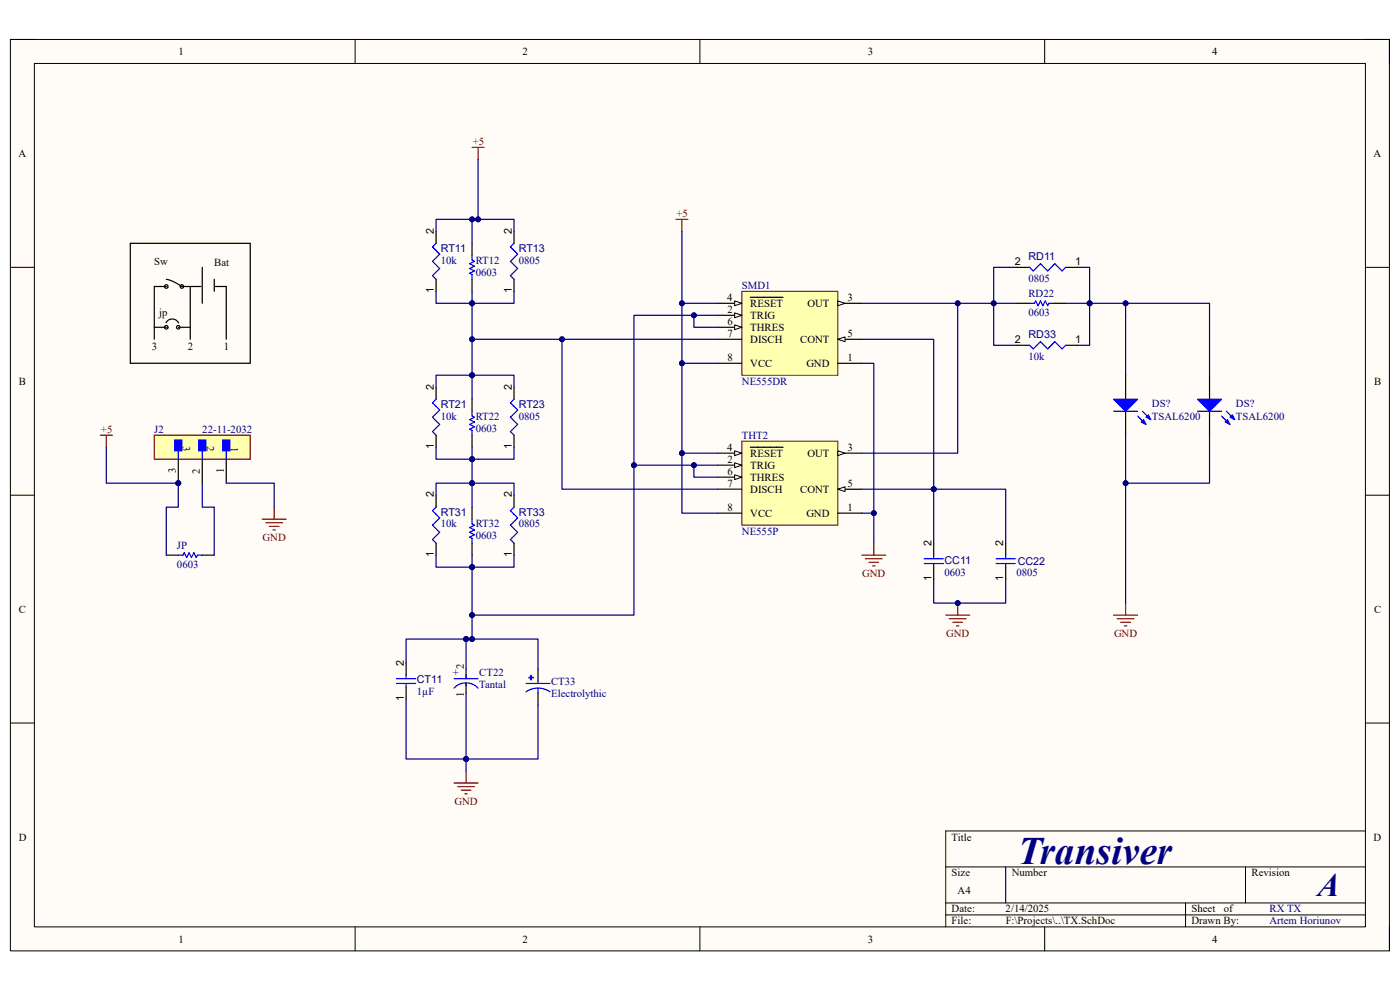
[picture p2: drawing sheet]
<svg xmlns="http://www.w3.org/2000/svg" width="297mm" height="210mm" viewBox="0 0 297 210" stroke-linecap="round" stroke-linejoin="round" font-family="sans-serif">
<path d="M2.2 8.4h292.6v193.3h-292.6z" fill-rule="evenodd" fill="#fffcf8"/>
<path d="M2.2 8.4h292.6v193.3h-292.6z" fill="none" stroke="#000" stroke-width=".21"/>
<path d="M7.3 13.5h282.4v183.1h-282.4z" fill-rule="evenodd" fill="#fffcf8"/>
<g fill="none" stroke="#000" stroke-width=".21">
<path d="M2.2 8.4h5.1M7.3 13.5h282.4v183.1h-282.4zM75.3 8.4v5.1M148.5 8.4v5.1M221.6 8.4v5.1M289.7 8.4h5.1v5.1M2.2 56.7h5.1M289.7 56.7h5.1M2.2 105h5.1M289.7 105.1h5.1M2.2 153.4h5.1M289.7 153.4h5.1"/>
<path d="M289.7 176.3h-89.1v20.3M75.3 196.6v5.1M148.5 196.6v5.1M200.6 183.9h89.1M200.6 191.5h89.1M200.6 194.1h89.1M213.4 183.9v7.6M221.6 196.6v5.1M251.5 191.5v5.1M264.2 183.9v7.6M294.8 196.6v5.1"/>
</g>
<path d="M157.4 61.8h20.3v17.8h-20.3z" fill-rule="evenodd" fill="#ffffb0"/>
<path d="M157.4 61.8h20.3v17.8h-20.3z" fill="none" stroke="#800000" stroke-width=".21"/>
<path d="M152.3 66.9h5.1M177.7 77.1h5.1" fill="none" stroke="#000" stroke-width=".25"/>
<path d="M155.9 66.4l1.5 .5-1.5 .5z" fill="#f8fcff"/>
<path d="M155.9 66.4l1.5 .5-1.5 .5z" fill="none" stroke="#000" stroke-width=".21"/>
<path d="M177.7 64.3h5.1" fill="none" stroke="#000" stroke-width=".25"/>
<path d="M177.7 63.8l1.6 .5-1.6 .6z" fill="#f8fcff"/>
<path d="M177.7 63.8l1.6 .5-1.6 .6z" fill="none" stroke="#000" stroke-width=".21"/>
<path d="M152.3 64.3h5.1" fill="none" stroke="#000" stroke-width=".25"/>
<path d="M155.9 63.8l1.5 .5-1.5 .5z" fill="#f8fcff"/>
<path d="M155.9 63.8l1.5 .5-1.5 .5z" fill="none" stroke="#000" stroke-width=".21"/>
<path d="M159.2 63.1h6.9M177.7 72h5.1" fill="none" stroke="#000" stroke-width=".25"/>
<path d="M177.7 72l1.6-.5v1z" fill="#f8fcff"/>
<path d="M177.7 72l1.6-.5v1z" fill="none" stroke="#000" stroke-width=".21"/>
<path d="M152.3 69.4h5.1" fill="none" stroke="#000" stroke-width=".25"/>
<path d="M155.9 68.9l1.5 .5-1.5 .5z" fill="#f8fcff"/>
<path d="M155.9 68.9l1.5 .5-1.5 .5z" fill="none" stroke="#000" stroke-width=".21"/>
<path d="M152.3 72h5.1M152.3 77.1h5.1" fill="none" stroke="#000" stroke-width=".25"/>
<path d="M157.4 93.6h20.3v17.8h-20.3z" fill-rule="evenodd" fill="#ffffb0"/>
<path d="M157.4 93.6h20.3v17.8h-20.3z" fill="none" stroke="#800000" stroke-width=".21"/>
<path d="M152.3 98.7h5.1M177.7 108.9h5.1" fill="none" stroke="#000" stroke-width=".25"/>
<path d="M155.9 98.2l1.5 .5-1.5 .5z" fill="#f8fcff"/>
<path d="M155.9 98.2l1.5 .5-1.5 .5z" fill="none" stroke="#000" stroke-width=".21"/>
<path d="M177.7 96.1h5.1" fill="none" stroke="#000" stroke-width=".25"/>
<path d="M177.7 95.6l1.6 .5-1.6 .5z" fill="#f8fcff"/>
<path d="M177.7 95.6l1.6 .5-1.6 .5z" fill="none" stroke="#000" stroke-width=".21"/>
<path d="M152.3 96.1h5.1" fill="none" stroke="#000" stroke-width=".25"/>
<path d="M155.9 95.6l1.5 .5-1.5 .6z" fill="#f8fcff"/>
<path d="M155.9 95.6l1.5 .5-1.5 .6z" fill="none" stroke="#000" stroke-width=".21"/>
<path d="M159.2 94.9h6.9M177.7 103.8h5.1" fill="none" stroke="#000" stroke-width=".25"/>
<path d="M177.7 103.8l1.6-.5v1z" fill="#f8fcff"/>
<path d="M177.7 103.8l1.6-.5v1z" fill="none" stroke="#000" stroke-width=".21"/>
<path d="M152.3 101.2h5.1" fill="none" stroke="#000" stroke-width=".25"/>
<path d="M155.9 100.7l1.5 .5-1.5 .5z" fill="#f8fcff"/>
<path d="M155.9 100.7l1.5 .5-1.5 .5z" fill="none" stroke="#000" stroke-width=".21"/>
<g fill="none" stroke="#000" stroke-width=".25">
<path d="M92.5 49.1v2.5M92.5 59.3v2.5M100.1 51.6v2.6M100.1 59.3v2.5M109.1 49.1v2.5M109.1 59.3v2.5M215.9 56.7h2.6M226.1 56.7h2.5M215.9 64.3h2.6M215.9 73.2h2.6M223.5 64.3h2.6M226.1 73.2h2.5"/>
<path d="M238.8 79.6v5.1M92.5 82.1v2.6M92.5 92.3v2.6M100.1 84.7v2.5M100.1 92.3v2.6M109.1 82.1v2.6M109.1 92.3v2.6M238.8 87.2v5.1M92.5 105v2.6M92.5 115.2v2.6M100.1 107.6v2.5M100.1 115.2v2.6"/>
<path d="M109.1 105v2.6M109.1 115.2v2.6M152.3 103.8h5.1M152.3 108.9h5.1M198.1 115.2v2.6M213.4 115.2v2.6M198.1 120.3v2.6M213.4 120.3v2.6"/>
</g>
<path d="M143.4 46.5h2.5M144.7 46.5v2.6M182.8 117.8h5.1M183.6 118.5h3.6M184.4 119.3h2M185.4 115.2v2.6M185.1 120.1h.5" fill="none" stroke="#800000" stroke-width=".25"/>
<g fill="none" stroke="#00f" stroke-width=".25">
<path d="M92.5 51.6l-.7 .8 1.5 1.5-1.5 1.5 1.5 1.6-1.5 1.5 .7 .8M100.1 54.2v1l.6 .2-1.1 .5 1.1 .6-1.1 .5 1.1 .5-1.1 .5 .5 .2v1.1M109.1 51.6l-.8 .8 1.5 1.5-1.5 1.5 1.5 1.6-1.5 1.5 .8 .8M218.5 56.7l.7 .8 1.5-1.6 1.6 1.6 1.5-1.6 1.5 1.6 .8-.8M218.5 64.3h1l.2-.5 .5 1.1 .5-1.1 .5 1.1 .6-1.1 .5 1.1 .2-.6h1M218.5 73.2l.7 .8 1.5-1.5 1.6 1.5 1.5-1.5 1.5 1.5 .8-.8M92.5 84.7l-.7 .8 1.5 1.5-1.5 1.5 1.5 1.5-1.5 1.6 .7 .7M100.1 87.2v1.1l.6 .2-1.1 .5 1.1 .5-1.1 .5 1.1 .5-1.1 .6 .5 .2v1M109.1 84.7l-.8 .8 1.5 1.5-1.5 1.5 1.5 1.5-1.5 1.6 .8 .7M92.5 107.6l-.7 .8 1.5 1.5-1.5 1.5 1.5 1.5-1.5 1.6 .7 .7M100.1 110.1v1.1l.6 .2-1.1 .5 1.1 .5-1.1 .5 1.1 .5-1.1 .6 .5 .2v1M109.1 107.6l-.8 .8 1.5 1.5-1.5 1.5 1.5 1.5-1.5 1.6 .8 .7"/>
<path d="M196.1 118.5h4M196.1 119.5h4M198.1 117.8v.7M198.1 119.5v.8M211.3 118.5h4.1M211.3 119.5h4.1M213.4 117.8v.7M213.4 119.5v.8"/>
</g>
<path d="M236.3 84.7h5l-2.5 2.5z" fill="#00f"/>
<path d="M236.3 84.7h5l-2.5 2.5zM241.3 88.3l1.8 1.7M242.4 87.2l1.7 1.8" fill="none" stroke="#00f" stroke-width=".25"/>
<path d="M242.1 89.5l.5-.5 .5 1z" fill="#00f"/>
<path d="M242.1 89.5l.5-.5 .5 1z" fill="none" stroke="#00f" stroke-width=".25"/>
<path d="M243.1 88.5l.5-.5 .5 1z" fill="#00f"/>
<path d="M236.3 87.2h5M243.1 88.5l.5-.5 .5 1z" fill="none" stroke="#00f" stroke-width=".25"/>
<path d="M200.6 130.5h5.1M201.4 131.3h3.6M202.2 132h2M202.9 132.8h.5M203.2 127.9v2.6" fill="none" stroke="#800000" stroke-width=".25"/>
<circle cx="203.2" cy="127.9" r=".51" fill="#000080"/>
<circle cx="203.2" cy="127.9" r=".51" fill="none" stroke="#000080" stroke-width=".21"/>
<g fill="none" stroke="#800000" stroke-width=".25">
<path d="M100.1 31.3h2.6M101.4 31.3v2.5M21.3 92.3h2.5M22.6 92.3v2.6M55.6 110.1h5.1M56.4 110.9h3.6M57.2 111.7h2M57.9 112.4h.5M58.2 107.6v2.5M236.3 130.5h5M237 131.3h3.6M237.8 132h2"/>
<path d="M238.5 132.8h.6M238.8 127.9v2.6M96.3 166.1h5.1M97.1 166.9h3.6M97.9 167.6h2M98.6 168.4h.5M98.9 163.6v2.5"/>
</g>
<path d="M35.3 117.8h2.5M42.9 117.8h2.6" fill="none" stroke="#000" stroke-width=".25"/>
<path d="M37.8 117.8h1l.3-.5 .5 1 .5-1 .5 1 .5-1 .5 1 .3-.5h1" fill="none" stroke="#00f" stroke-width=".25"/>
<circle cx="37.8" cy="102.5" r=".51" fill="#000080"/>
<circle cx="37.8" cy="102.5" r=".51" fill="none" stroke="#000080" stroke-width=".21"/>
<path d="M32.7 92.3h20.4v5.1h-20.4z" fill-rule="evenodd" fill="#ffffb0"/>
<path d="M32.7 92.3h20.4v5.1h-20.4z" fill="none" stroke="#800000" stroke-width=".25"/>
<path d="M47.2 93.3h1.6v2.3h-1.6z" fill-rule="evenodd" fill="#00f"/>
<path d="M47.2 93.3h1.6v2.3h-1.6zM48 95.6v1.8" fill="none" stroke="#00f" stroke-width=".25"/>
<path d="M42.1 93.3h1.6v2.3h-1.6z" fill-rule="evenodd" fill="#00f"/>
<path d="M42.1 93.3h1.6v2.3h-1.6zM42.9 95.6v1.8" fill="none" stroke="#00f" stroke-width=".25"/>
<path d="M37.1 93.3h1.5v2.3h-1.5z" fill-rule="evenodd" fill="#00f"/>
<path d="M37.1 93.3h1.5v2.3h-1.5zM37.8 95.6v1.8" fill="none" stroke="#00f" stroke-width=".25"/>
<path d="M37.8 97.4v5.1M42.9 97.4v5.1M48 97.4v5.1" fill="none" stroke="#000" stroke-width=".25"/>
<circle cx="37.8" cy="102.5" r=".51" fill="#000080"/>
<circle cx="37.8" cy="102.5" r=".51" fill="none" stroke="#000080" stroke-width=".21"/>
<g fill="none" stroke="#000" stroke-width=".25">
<path d="M27.6 51.6h25.5v25.5h-25.5zM35.3 59.3l1.4 .4 1.9 1.1h4.1M42.9 56.7v7.6M45.5 59.3v2.5M32.7 69.4h2.6M35.2 68.5a1.5 1.5 0 0 1 1.4-.8 1.5 1.5 0 0 1 1.3 .8M35.3 60.8h-2.6v11.2M35.6 69.5a.38 .38 0 0 0-.4-.4 .38 .38 0 0 0-.2 .6 .38 .38 0 0 0 .6-.1M35.6 60.9a.38 .38 0 0 0-.4-.5 .38 .38 0 0 0-.2 .6 .38 .38 0 0 0 .6 0M37.8 69.4h2.6M38.2 69.3a.38 .38 0 0 0-.6-.2 .38 .38 0 0 0 0 .6 .38 .38 0 0 0 .6-.1M38.9 60.9a.38 .38 0 0 0-.4-.5 .38 .38 0 0 0-.2 .6 .38 .38 0 0 0 .6 0"/>
<path d="M40.4 60.8v11.2M45.7 60.8h2.3v11.2"/>
</g>
<path d="M144.7 49.1v15.2h7.6" fill="none" stroke="#000080" stroke-width=".25"/>
<circle cx="144.7" cy="64.3" r=".51" fill="#000080"/>
<circle cx="144.7" cy="64.3" r=".51" fill="none" stroke="#000080" stroke-width=".21"/>
<path d="M144.7 64.3v12.8h7.6" fill="none" stroke="#000080" stroke-width=".25"/>
<circle cx="144.7" cy="64.3" r=".51" fill="#000080"/>
<circle cx="144.7" cy="64.3" r=".51" fill="none" stroke="#000080" stroke-width=".21"/>
<circle cx="144.7" cy="77.1" r=".51" fill="#000080"/>
<circle cx="144.7" cy="77.1" r=".51" fill="none" stroke="#000080" stroke-width=".21"/>
<path d="M144.7 77.1v19h7.6" fill="none" stroke="#000080" stroke-width=".25"/>
<circle cx="144.7" cy="77.1" r=".51" fill="#000080"/>
<circle cx="144.7" cy="77.1" r=".51" fill="none" stroke="#000080" stroke-width=".21"/>
<circle cx="144.7" cy="96.1" r=".51" fill="#000080"/>
<circle cx="144.7" cy="96.1" r=".51" fill="none" stroke="#000080" stroke-width=".21"/>
<path d="M144.7 96.1v12.8h7.6" fill="none" stroke="#000080" stroke-width=".25"/>
<circle cx="144.7" cy="96.1" r=".51" fill="#000080"/>
<circle cx="144.7" cy="96.1" r=".51" fill="none" stroke="#000080" stroke-width=".21"/>
<path d="M152.3 66.9h-5.1v2.5h5.1" fill="none" stroke="#000080" stroke-width=".25"/>
<circle cx="147.2" cy="66.9" r=".51" fill="#000080"/>
<circle cx="147.2" cy="66.9" r=".51" fill="none" stroke="#000080" stroke-width=".21"/>
<path d="M147.2 98.7v2.5h5.1" fill="none" stroke="#000080" stroke-width=".25"/>
<circle cx="147.2" cy="98.7" r=".51" fill="#000080"/>
<circle cx="147.2" cy="98.7" r=".51" fill="none" stroke="#000080" stroke-width=".21"/>
<path d="M100.1 102.5h-7.6v2.5" fill="none" stroke="#000080" stroke-width=".25"/>
<circle cx="100.1" cy="102.5" r=".51" fill="#000080"/>
<circle cx="100.1" cy="102.5" r=".51" fill="none" stroke="#000080" stroke-width=".21"/>
<path d="M100.1 102.5h9v2.5" fill="none" stroke="#000080" stroke-width=".25"/>
<circle cx="100.1" cy="102.5" r=".51" fill="#000080"/>
<circle cx="100.1" cy="102.5" r=".51" fill="none" stroke="#000080" stroke-width=".21"/>
<path d="M109.1 82.1v-2.5h-9v5.1" fill="none" stroke="#000080" stroke-width=".25"/>
<circle cx="100.1" cy="79.6" r=".51" fill="#000080"/>
<circle cx="100.1" cy="79.6" r=".51" fill="none" stroke="#000080" stroke-width=".21"/>
<path d="M92.5 61.8v2.5h7.6v-2.5" fill="none" stroke="#000080" stroke-width=".25"/>
<circle cx="100.1" cy="64.3" r=".51" fill="#000080"/>
<circle cx="100.1" cy="64.3" r=".51" fill="none" stroke="#000080" stroke-width=".21"/>
<path d="M109.1 61.8v2.5h-9" fill="none" stroke="#000080" stroke-width=".25"/>
<circle cx="100.1" cy="64.3" r=".51" fill="#000080"/>
<circle cx="100.1" cy="64.3" r=".51" fill="none" stroke="#000080" stroke-width=".21"/>
<path d="M100.1 79.6h-7.6v2.5" fill="none" stroke="#000080" stroke-width=".25"/>
<circle cx="100.1" cy="79.6" r=".51" fill="#000080"/>
<circle cx="100.1" cy="79.6" r=".51" fill="none" stroke="#000080" stroke-width=".21"/>
<path d="M100.1 117.8v2.5h9v-2.5" fill="none" stroke="#000080" stroke-width=".25"/>
<circle cx="100.1" cy="120.3" r=".51" fill="#000080"/>
<circle cx="100.1" cy="120.3" r=".51" fill="none" stroke="#000080" stroke-width=".21"/>
<path d="M92.5 117.8v2.5h7.6" fill="none" stroke="#000080" stroke-width=".25"/>
<circle cx="100.1" cy="120.3" r=".51" fill="#000080"/>
<circle cx="100.1" cy="120.3" r=".51" fill="none" stroke="#000080" stroke-width=".21"/>
<path d="M92.5 49.1v-2.6h7.6v5.1" fill="none" stroke="#000080" stroke-width=".25"/>
<circle cx="100.1" cy="46.5" r=".51" fill="#000080"/>
<circle cx="100.1" cy="46.5" r=".51" fill="none" stroke="#000080" stroke-width=".21"/>
<path d="M134.5 98.7v31.8h-34.4v-10.2" fill="none" stroke="#000080" stroke-width=".25"/>
<circle cx="134.5" cy="98.7" r=".51" fill="#000080"/>
<circle cx="134.5" cy="98.7" r=".51" fill="none" stroke="#000080" stroke-width=".21"/>
<circle cx="100.1" cy="130.5" r=".51" fill="#000080"/>
<circle cx="100.1" cy="130.5" r=".51" fill="none" stroke="#000080" stroke-width=".21"/>
<circle cx="100.1" cy="120.3" r=".51" fill="#000080"/>
<circle cx="100.1" cy="120.3" r=".51" fill="none" stroke="#000080" stroke-width=".21"/>
<path d="M182.8 103.8h15.3v11.4" fill="none" stroke="#000080" stroke-width=".25"/>
<circle cx="198.1" cy="103.8" r=".51" fill="#000080"/>
<circle cx="198.1" cy="103.8" r=".51" fill="none" stroke="#000080" stroke-width=".21"/>
<path d="M198.1 103.8h15.3v11.4" fill="none" stroke="#000080" stroke-width=".25"/>
<circle cx="198.1" cy="103.8" r=".51" fill="#000080"/>
<circle cx="198.1" cy="103.8" r=".51" fill="none" stroke="#000080" stroke-width=".21"/>
<path d="M182.8 108.9h2.6v6.3" fill="none" stroke="#000080" stroke-width=".25"/>
<circle cx="185.4" cy="108.9" r=".51" fill="#000080"/>
<circle cx="185.4" cy="108.9" r=".51" fill="none" stroke="#000080" stroke-width=".21"/>
<path d="M182.8 77.1h2.6v31.8" fill="none" stroke="#000080" stroke-width=".25"/>
<circle cx="185.4" cy="108.9" r=".51" fill="#000080"/>
<circle cx="185.4" cy="108.9" r=".51" fill="none" stroke="#000080" stroke-width=".21"/>
<path d="M182.8 72h15.3v31.8" fill="none" stroke="#000080" stroke-width=".25"/>
<circle cx="198.1" cy="103.8" r=".51" fill="#000080"/>
<circle cx="198.1" cy="103.8" r=".51" fill="none" stroke="#000080" stroke-width=".21"/>
<path d="M226.1 64.3h5.1" fill="none" stroke="#000080" stroke-width=".25"/>
<circle cx="231.2" cy="64.3" r=".51" fill="#000080"/>
<circle cx="231.2" cy="64.3" r=".51" fill="none" stroke="#000080" stroke-width=".21"/>
<path d="M215.9 56.7h-5.1v7.6h5.1" fill="none" stroke="#000080" stroke-width=".25"/>
<circle cx="210.8" cy="64.3" r=".51" fill="#000080"/>
<circle cx="210.8" cy="64.3" r=".51" fill="none" stroke="#000080" stroke-width=".21"/>
<path d="M198.1 122.9v5h15.3v-5" fill="none" stroke="#000080" stroke-width=".25"/>
<circle cx="203.2" cy="127.9" r=".51" fill="#000080"/>
<circle cx="203.2" cy="127.9" r=".51" fill="none" stroke="#000080" stroke-width=".21"/>
<path d="M101.4 33.8v12.7" fill="none" stroke="#000080" stroke-width=".25"/>
<circle cx="101.4" cy="46.5" r=".51" fill="#000080"/>
<circle cx="101.4" cy="46.5" r=".51" fill="none" stroke="#000080" stroke-width=".21"/>
<path d="M22.6 94.9v7.6h15.2v5.1h-2.5v10.2M42.9 102.5v5.1h2.6v10.2" fill="none" stroke="#000080" stroke-width=".25"/>
<circle cx="37.8" cy="102.5" r=".51" fill="#000080"/>
<circle cx="37.8" cy="102.5" r=".51" fill="none" stroke="#000080" stroke-width=".21"/>
<path d="M203.2 64.3v31.8h-20.4M48 102.5h10.2v5.1" fill="none" stroke="#000080" stroke-width=".25"/>
<circle cx="203.2" cy="64.3" r=".51" fill="#000080"/>
<circle cx="203.2" cy="64.3" r=".51" fill="none" stroke="#000080" stroke-width=".21"/>
<path d="M119.2 72v31.8h33.1" fill="none" stroke="#000080" stroke-width=".25"/>
<circle cx="119.2" cy="72" r=".51" fill="#000080"/>
<circle cx="119.2" cy="72" r=".51" fill="none" stroke="#000080" stroke-width=".21"/>
<path d="M112.6 143.3h.1v.9h-.1z" fill-rule="evenodd" fill="#00f"/>
<path d="M112.6 143.3h.1v.9h-.1z" fill="none" stroke="#00f" stroke-width=".25"/>
<path d="M112.2 143.7h.9v.1h-.9z" fill-rule="evenodd" fill="#00f"/>
<g fill="none" stroke="#00f" stroke-width=".25">
<path d="M84.1 145h4.1M84.1 144h4.1M86.2 143.2v.8M86.2 145v.7M96.3 144h5.1M96.3 146a3.4 3.4 0 0 1 5.1 0M98.9 143.2v.8M98.9 145v.5M111.6 146.8a4.4 4.4 0 0 1 5.1 0M111.6 145h5.1M112.2 143.7h.9v.1h-.9zM114.1 144.5v.5"/>
<path d="M114.1 146v1"/>
</g>
<path d="M86.2 140.7v2.5M86.2 145.7v2.6M98.9 141.9v2.1M98.9 145v2M114.1 141.9v2.6M114.1 147v2.6" fill="none" stroke="#000" stroke-width=".25"/>
<path d="M98.9 135.6h-12.7v5.1" fill="none" stroke="#000080" stroke-width=".25"/>
<circle cx="98.9" cy="135.6" r=".51" fill="#000080"/>
<circle cx="98.9" cy="135.6" r=".51" fill="none" stroke="#000080" stroke-width=".21"/>
<path d="M98.9 135.6v6.3" fill="none" stroke="#000080" stroke-width=".25"/>
<circle cx="98.9" cy="135.6" r=".51" fill="#000080"/>
<circle cx="98.9" cy="135.6" r=".51" fill="none" stroke="#000080" stroke-width=".21"/>
<path d="M100.1 135.6h14v6.3" fill="none" stroke="#000080" stroke-width=".25"/>
<circle cx="100.1" cy="135.6" r=".51" fill="#000080"/>
<circle cx="100.1" cy="135.6" r=".51" fill="none" stroke="#000080" stroke-width=".21"/>
<path d="M100.1 130.5v5.1h-1.2" fill="none" stroke="#000080" stroke-width=".25"/>
<circle cx="98.9" cy="135.6" r=".51" fill="#000080"/>
<circle cx="98.9" cy="135.6" r=".51" fill="none" stroke="#000080" stroke-width=".21"/>
<circle cx="100.1" cy="135.6" r=".51" fill="#000080"/>
<circle cx="100.1" cy="135.6" r=".51" fill="none" stroke="#000080" stroke-width=".21"/>
<circle cx="100.1" cy="130.5" r=".51" fill="#000080"/>
<circle cx="100.1" cy="130.5" r=".51" fill="none" stroke="#000080" stroke-width=".21"/>
<path d="M114.1 149.6v11.4h-15.2" fill="none" stroke="#000080" stroke-width=".25"/>
<circle cx="98.9" cy="161" r=".51" fill="#000080"/>
<circle cx="98.9" cy="161" r=".51" fill="none" stroke="#000080" stroke-width=".21"/>
<path d="M86.2 148.3v12.7h12.7" fill="none" stroke="#000080" stroke-width=".25"/>
<circle cx="98.9" cy="161" r=".51" fill="#000080"/>
<circle cx="98.9" cy="161" r=".51" fill="none" stroke="#000080" stroke-width=".21"/>
<path d="M256.6 79.6v5.1M256.6 87.2v5.1" fill="none" stroke="#000" stroke-width=".25"/>
<path d="M254.1 84.7h5.1l-2.6 2.5z" fill="#00f"/>
<path d="M254.1 84.7h5.1l-2.6 2.5zM259.2 88.3l1.7 1.7M260.2 87.2l1.7 1.8" fill="none" stroke="#00f" stroke-width=".25"/>
<path d="M259.9 89.5l.5-.5 .5 1z" fill="#00f"/>
<path d="M259.9 89.5l.5-.5 .5 1z" fill="none" stroke="#00f" stroke-width=".25"/>
<path d="M260.9 88.5l.5-.5 .5 1z" fill="#00f"/>
<path d="M254.1 87.2h5.1M260.9 88.5l.5-.5 .5 1z" fill="none" stroke="#00f" stroke-width=".25"/>
<path d="M256.6 92.3v10.2h-17.8" fill="none" stroke="#000080" stroke-width=".25"/>
<circle cx="238.8" cy="102.5" r=".51" fill="#000080"/>
<circle cx="238.8" cy="102.5" r=".51" fill="none" stroke="#000080" stroke-width=".21"/>
<path d="M231.2 64.3h7.6" fill="none" stroke="#000080" stroke-width=".25"/>
<circle cx="238.8" cy="64.3" r=".51" fill="#000080"/>
<circle cx="238.8" cy="64.3" r=".51" fill="none" stroke="#000080" stroke-width=".21"/>
<circle cx="231.2" cy="64.3" r=".51" fill="#000080"/>
<circle cx="231.2" cy="64.3" r=".51" fill="none" stroke="#000080" stroke-width=".21"/>
<path d="M238.8 79.6v-15.3h17.8v15.3" fill="none" stroke="#000080" stroke-width=".25"/>
<circle cx="238.8" cy="64.3" r=".51" fill="#000080"/>
<circle cx="238.8" cy="64.3" r=".51" fill="none" stroke="#000080" stroke-width=".21"/>
<path d="M92.5 94.9v2.5h7.6" fill="none" stroke="#000080" stroke-width=".25"/>
<circle cx="100.1" cy="97.4" r=".51" fill="#000080"/>
<circle cx="100.1" cy="97.4" r=".51" fill="none" stroke="#000080" stroke-width=".21"/>
<path d="M109.1 94.9v2.5h-9" fill="none" stroke="#000080" stroke-width=".25"/>
<circle cx="100.1" cy="97.4" r=".51" fill="#000080"/>
<circle cx="100.1" cy="97.4" r=".51" fill="none" stroke="#000080" stroke-width=".21"/>
<path d="M100.1 72h52.2" fill="none" stroke="#000080" stroke-width=".25"/>
<circle cx="119.2" cy="72" r=".51" fill="#000080"/>
<circle cx="119.2" cy="72" r=".51" fill="none" stroke="#000080" stroke-width=".21"/>
<circle cx="100.1" cy="72" r=".51" fill="#000080"/>
<circle cx="100.1" cy="72" r=".51" fill="none" stroke="#000080" stroke-width=".21"/>
<path d="M100.1 46.5h9v2.6" fill="none" stroke="#000080" stroke-width=".25"/>
<circle cx="100.1" cy="46.5" r=".51" fill="#000080"/>
<circle cx="100.1" cy="46.5" r=".51" fill="none" stroke="#000080" stroke-width=".21"/>
<circle cx="101.4" cy="46.5" r=".51" fill="#000080"/>
<circle cx="101.4" cy="46.5" r=".51" fill="none" stroke="#000080" stroke-width=".21"/>
<path d="M147.2 66.9h-12.7v31.8h17.8" fill="none" stroke="#000080" stroke-width=".25"/>
<circle cx="147.2" cy="98.7" r=".51" fill="#000080"/>
<circle cx="147.2" cy="98.7" r=".51" fill="none" stroke="#000080" stroke-width=".21"/>
<circle cx="134.5" cy="98.7" r=".51" fill="#000080"/>
<circle cx="134.5" cy="98.7" r=".51" fill="none" stroke="#000080" stroke-width=".21"/>
<circle cx="147.2" cy="66.9" r=".51" fill="#000080"/>
<circle cx="147.2" cy="66.9" r=".51" fill="none" stroke="#000080" stroke-width=".21"/>
<path d="M182.8 64.3h28v8.9h5.1" fill="none" stroke="#000080" stroke-width=".25"/>
<circle cx="203.2" cy="64.3" r=".51" fill="#000080"/>
<circle cx="203.2" cy="64.3" r=".51" fill="none" stroke="#000080" stroke-width=".21"/>
<circle cx="210.8" cy="64.3" r=".51" fill="#000080"/>
<circle cx="210.8" cy="64.3" r=".51" fill="none" stroke="#000080" stroke-width=".21"/>
<path d="M228.6 56.7h2.6v16.5h-2.6" fill="none" stroke="#000080" stroke-width=".25"/>
<circle cx="231.2" cy="64.3" r=".51" fill="#000080"/>
<circle cx="231.2" cy="64.3" r=".51" fill="none" stroke="#000080" stroke-width=".21"/>
<path d="M98.9 147v16.6" fill="none" stroke="#000080" stroke-width=".25"/>
<circle cx="98.9" cy="161" r=".51" fill="#000080"/>
<circle cx="98.9" cy="161" r=".51" fill="none" stroke="#000080" stroke-width=".21"/>
<path d="M100.1 94.9v12.7" fill="none" stroke="#000080" stroke-width=".25"/>
<circle cx="100.1" cy="97.4" r=".51" fill="#000080"/>
<circle cx="100.1" cy="97.4" r=".51" fill="none" stroke="#000080" stroke-width=".21"/>
<circle cx="100.1" cy="102.5" r=".51" fill="#000080"/>
<circle cx="100.1" cy="102.5" r=".51" fill="none" stroke="#000080" stroke-width=".21"/>
<path d="M100.1 64.3v15.3" fill="none" stroke="#000080" stroke-width=".25"/>
<circle cx="100.1" cy="64.3" r=".51" fill="#000080"/>
<circle cx="100.1" cy="64.3" r=".51" fill="none" stroke="#000080" stroke-width=".21"/>
<circle cx="100.1" cy="72" r=".51" fill="#000080"/>
<circle cx="100.1" cy="72" r=".51" fill="none" stroke="#000080" stroke-width=".21"/>
<circle cx="100.1" cy="79.6" r=".51" fill="#000080"/>
<circle cx="100.1" cy="79.6" r=".51" fill="none" stroke="#000080" stroke-width=".21"/>
<path d="M238.8 92.3v35.6" fill="none" stroke="#000080" stroke-width=".25"/>
<circle cx="238.8" cy="102.5" r=".51" fill="#000080"/>
<circle cx="238.8" cy="102.5" r=".51" fill="none" stroke="#000080" stroke-width=".21"/>
<text font-size="8.3" fill="#000080" x="215.9" y="183.4">Transiver</text>
<text font-size="6.9" fill="#000080" x="279.5" y="190">A</text>
<g font-size="2.3">
<text x="37.9" y="11.7">1</text>
<text x="110.9" y="11.7">2</text>
<text x="184.1" y="11.7">3</text>
<text x="257.1" y="11.7">4</text>
<text x="3.9" y="33.3">A</text>
<text x="291.4" y="33.3">A</text>
<text x="92" y="49.6" transform="rotate(-90 92 49.6)">2</text>
<text x="108.6" y="49.6" transform="rotate(-90 108.6 49.6)">2</text>
<text x="32.7" y="56.2">Sw</text>
<text x="45.5" y="56.4">Bat</text>
<text x="215.3" y="56.2">2</text>
<text x="228.1" y="56.2">1</text>
<text x="92" y="62.1" transform="rotate(-90 92 62.1)">1</text>
<text x="108.6" y="62.1" transform="rotate(-90 108.6 62.1)">1</text>
<text x="154.3" y="63.8">4</text>
<text x="159.2" y="65.1">RESET</text>
<text x="171.3" y="65.1">OUT</text>
<text x="179.8" y="63.8">3</text>
<text x="33.7" y="67.1">jp</text>
<text x="154.3" y="66.4">2</text>
<text x="154.3" y="68.9">6</text>
<text x="154.3" y="71.5">7</text>
<text x="159.2" y="67.6">TRIG</text>
<text x="159.2" y="70.2">THRES</text>
<text x="179.8" y="71.5">5</text>
<text x="32.2" y="74.3">3</text>
<text x="39.8" y="74.3">2</text>
<text x="47.5" y="74.3">1</text>
<text x="154.3" y="76.5">8</text>
<text x="159.2" y="72.7">DISCH</text>
<text x="159.2" y="77.8">VCC</text>
<text x="169.8" y="72.7">CONT</text>
<text x="171.1" y="77.8">GND</text>
<text x="179.8" y="76.5">1</text>
<text x="215.3" y="72.7">2</text>
<text x="228.1" y="72.7">1</text>
<text x="4" y="81.6">B</text>
<text x="92" y="82.6" transform="rotate(-90 92 82.6)">2</text>
<text x="108.6" y="82.6" transform="rotate(-90 108.6 82.6)">2</text>
<text x="291.5" y="81.6">B</text>
<text x="92" y="95.2" transform="rotate(-90 92 95.2)">1</text>
<text x="108.6" y="95.2" transform="rotate(-90 108.6 95.2)">1</text>
<text x="154.3" y="95.6">4</text>
<text x="179.8" y="95.6">3</text>
<text x="37.3" y="100.4" transform="rotate(-90 37.3 100.4)">3</text>
<text x="42.4" y="100.5" transform="rotate(-90 42.4 100.5)">2</text>
<text x="47.5" y="100.3" transform="rotate(-90 47.5 100.3)">1</text>
<text x="154.3" y="98.2">2</text>
<text x="154.3" y="100.7">6</text>
<text x="159.2" y="99.4">TRIG</text>
<text x="159.2" y="96.9">RESET</text>
<text x="159.2" y="102">THRES</text>
<text x="171.3" y="96.9">OUT</text>
<text x="92" y="105.5" transform="rotate(-90 92 105.5)">2</text>
<text x="108.6" y="105.5" transform="rotate(-90 108.6 105.5)">2</text>
<text x="154.3" y="103.3">7</text>
<text x="159.2" y="104.5">DISCH</text>
<text x="169.8" y="104.5">CONT</text>
<text x="179.8" y="103.3">5</text>
<text x="154.3" y="108.3">8</text>
<text x="159.2" y="109.6">VCC</text>
<text x="171.1" y="109.6">GND</text>
<text x="179.8" y="108.3">1</text>
<text x="92" y="118.1" transform="rotate(-90 92 118.1)">1</text>
<text x="108.6" y="118.1" transform="rotate(-90 108.6 118.1)">1</text>
<text x="197.6" y="115.7" transform="rotate(-90 197.6 115.7)">2</text>
<text x="212.9" y="115.7" transform="rotate(-90 212.9 115.7)">2</text>
<text x="197.6" y="123.2" transform="rotate(-90 197.6 123.2)">1</text>
<text x="212.9" y="123.2" transform="rotate(-90 212.9 123.2)">1</text>
<text x="4" y="130">C</text>
<text x="291.5" y="130">C</text>
<text x="85.7" y="141.2" transform="rotate(-90 85.7 141.2)">2</text>
<text x="98.4" y="141.9" transform="rotate(-90 98.4 141.9)">2</text>
<text x="85.7" y="148.6" transform="rotate(-90 85.7 148.6)">1</text>
<text x="98.4" y="147.9" transform="rotate(-90 98.4 147.9)">1</text>
<text x="4" y="178.3">D</text>
<text x="201.9" y="178.3">Title</text>
<text x="291.4" y="178.3">D</text>
<text x="201.9" y="185.9">Size</text>
<text x="214.6" y="185.9">Number</text>
<text x="265.5" y="185.9">Revision</text>
<text x="203.2" y="189.7">A4</text>
<text x="201.9" y="193.5">Date:</text>
<text x="201.9" y="196.1">File:</text>
<text x="213.3" y="193.5">2/14/2025</text>
<text x="213.4" y="196.1">F:\Projects\..\TX.SchDoc</text>
<text x="252.8" y="196.1">Drawn By:</text>
<text x="252.8" y="193.5">Sheet</text>
<text x="259.6" y="193.5">of</text>
<text x="37.9" y="199.9">1</text>
<text x="110.9" y="199.9">2</text>
<text x="184.1" y="199.9">3</text>
<text x="257.1" y="199.9">4</text>
</g>
<g font-size="2.3" fill="#800000">
<text x="100.3" y="30.7">+5</text>
<text x="143.5" y="46">+5</text>
<text x="21.4" y="91.8">+5</text>
<text x="55.7" y="114.7">GND</text>
<text x="182.9" y="122.3">GND</text>
<text x="200.7" y="135">GND</text>
<text x="236.3" y="135">GND</text>
<text x="96.4" y="170.7">GND</text>
</g>
<g font-size="2.3" fill="#000080">
<text x="93.5" y="53.4">RT11</text>
<text x="110.1" y="53.4">RT13</text>
<text x="93.5" y="55.9">10k</text>
<text x="100.9" y="55.9">RT12</text>
<text x="100.9" y="58.5">0603</text>
<text x="110.1" y="55.9">0805</text>
<text x="218.2" y="59.7">0805</text>
<text x="218.2" y="55.2">RD11</text>
<text x="157.4" y="61.3">SMD1</text>
<text x="218.2" y="63.1">RD22</text>
<text x="218.2" y="67.1">0603</text>
<text x="218.2" y="71.7">RD33</text>
<text x="218.2" y="76.3">10k</text>
<text x="157.4" y="81.6">NE555DR</text>
<text x="93.5" y="89">10k</text>
<text x="93.5" y="86.5">RT21</text>
<text x="100.9" y="89">RT22</text>
<text x="110.1" y="89">0805</text>
<text x="110.1" y="86.5">RT23</text>
<text x="244.4" y="86.4">DS?</text>
<text x="244.4" y="89">TSAL6200</text>
<text x="262.2" y="86.4">DS?</text>
<text x="262.2" y="89">TSAL6200</text>
<text x="32.7" y="91.8">J2</text>
<text x="38.8" y="94.7" transform="rotate(90 38.8 94.7)">3</text>
<text x="42.9" y="91.8">22-11-2032</text>
<text x="43.9" y="94.6" transform="rotate(90 43.9 94.6)">2</text>
<text x="49" y="94.7" transform="rotate(90 49 94.7)">1</text>
<text x="100.9" y="91.6">0603</text>
<text x="157.4" y="93.1">THT2</text>
<text x="93.5" y="111.9">10k</text>
<text x="93.5" y="109.4">RT31</text>
<text x="100.9" y="111.9">RT32</text>
<text x="110.1" y="111.9">0805</text>
<text x="110.1" y="109.4">RT33</text>
<text x="157.4" y="113.4">NE555P</text>
<text x="37.5" y="116.5">JP</text>
<text x="100.9" y="114.4">0603</text>
<text x="200.4" y="119.5">CC11</text>
<text x="215.9" y="119.8">CC22</text>
<text x="37.5" y="120.6">0603</text>
<text x="200.4" y="122.1">0603</text>
<text x="215.6" y="122.1">0805</text>
<text x="96.1" y="143.5">+</text>
<text x="101.7" y="143.5">CT22</text>
<text x="88.4" y="147.5">1µF</text>
<text x="88.4" y="145">CT11</text>
<text x="101.7" y="146">Tantal</text>
<text x="116.9" y="145.3">CT33</text>
<text x="116.9" y="147.9">Electrolythic</text>
<text x="269.3" y="196.1">Artem Horiunov</text>
<text x="269.3" y="193.5">RX TX</text>
</g>
</svg>
